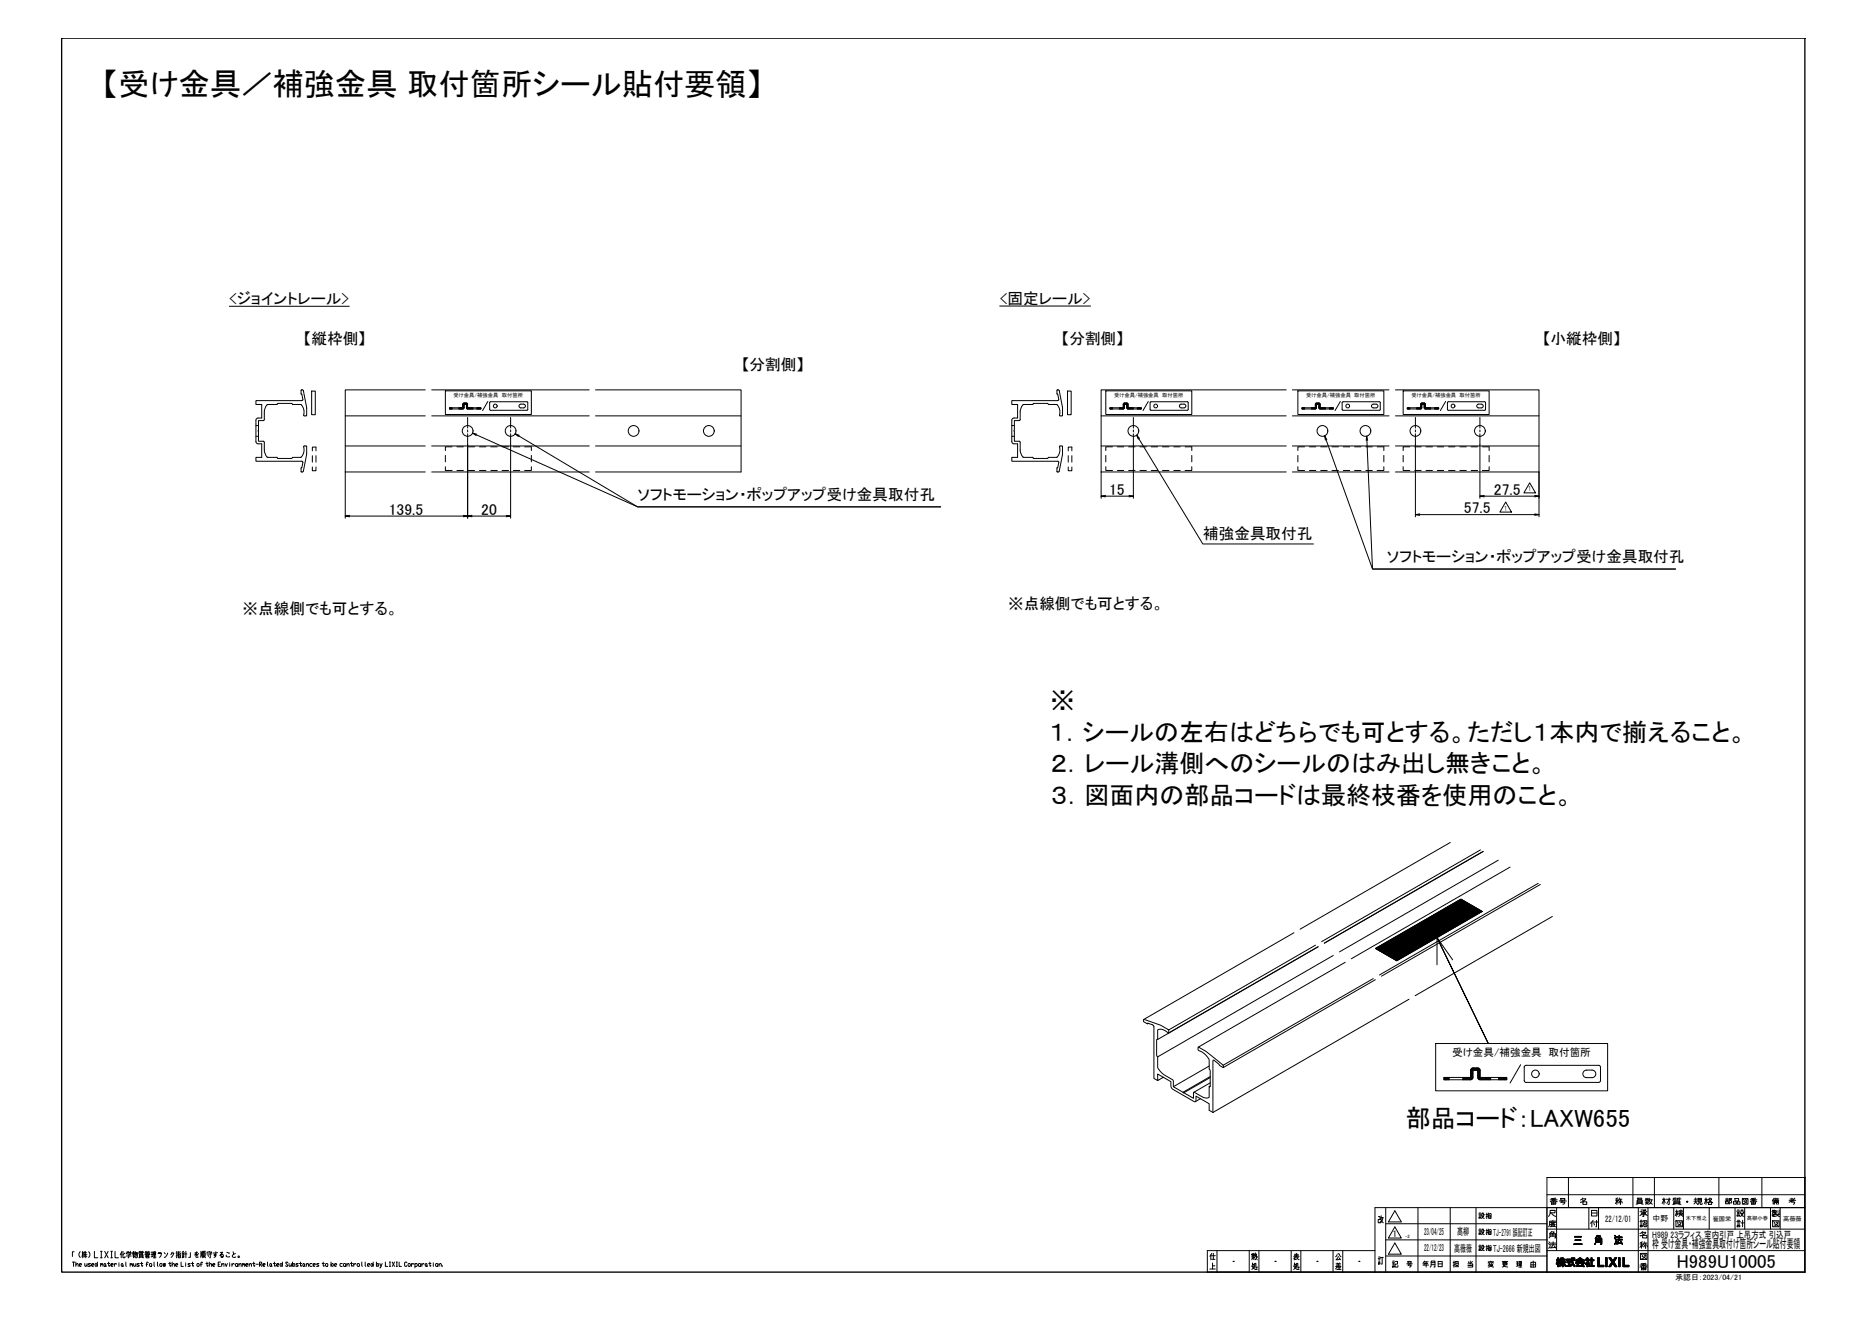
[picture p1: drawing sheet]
<svg xmlns="http://www.w3.org/2000/svg" width="841mm" height="594mm" viewBox="0 0 841 594" stroke-linecap="round" stroke-linejoin="round" font-family="sans-serif">
<!-- layer: TOS_WA -->
<path d="M28 17h785v556h-785zM813 530v43M544 573h269" fill="none" stroke="#000" stroke-width=".6"/>
<g fill="none" stroke="#000" stroke-width=".45">
<path d="M813 17h.1M697 538h116M707 530v14M736 530v14M745 530v14M774 530v14M794 530v14M813 530h.1M813 530h-116v43v-29h116h-194v29M621 548h1v1h-1v2h1v-1M622 549l1 2M622 548h1"/>
<path d="M622 548v1M623 548l-1 3M624 558h73M624 551h73M624 544v29M628 553l3 5h-6zM628 560l3 5h-6zM628 545l3 5h-6zM639 544v29M653 544v29M665 544v29M697 554h116"/>
<path d="M698 558v-2h3v2h-1M698 556h3M699 556v1M701 544v19M716 544v10M720 544v10M738 544v29M742 544v29M754 544v10M758 544v10M770 544v10M782 544v10"/>
<path d="M786 544v10M798 544v10M802 544v10M33 568h1M33 568v2M33 564v2M34 570l1-1v1M34 568v2M36 570v-1v1M36 564v1v1M37 564h1M37 564v3"/>
<path d="M37 566v-2v2M38 566v-1l1 1M38 565h1M38 564h1M38 564v1M38 569v1h1M38 564v3M39 569v1M40 564l1 1-1 1M41 569h-1l1 1h-1M41 570h1v-1h-1l1 1M43 564v3h1"/>
<path d="M43 569l1 1h-1zM44 568v2M45 564h1M45 567h1M45 569h1v1M45 569v1M46 564v3M46 569v1M47 569h1l-1 1zM47 564l2 3M48 570h.1M48 569h1"/>
<path d="M49 564l-2 3M49 568v2M50 564h1M50 567h1M50 570h1v-1h-1v1h1M50 564v3M52 569v1M52 564v3h1M53 569h-1v1M54 569h.1M54 569v1M55 564v3"/>
<path d="M55 569v1zM55 564l-1 1M55 564v2l1 1v-1M55 570h1M56 564l-1 1M57 568v2M57 565v-1h2v1M57 566h2M57 565h2l-1 2M57 564h1M58 564h.1M59 569v1"/>
<path d="M59 564h-1M59 569h1v1M60 564h1M60 564v1M60 564v3M60 569v1h1M60 565v1M61 564h1v2l-1 1M61 564v1M61 564v2M61 569v1M61 564v3"/>
<path d="M63 564h2M63 569h-1l1 1h-1M63 565h1v1h-1zM63 565h1M63 566h1M63 566v1M63 564v1M63 569h1M64 568v2M64 566l1 1M64 564v1M65 565h2"/>
<path d="M66 564h.1M66 565h1v1h-1zM66 566h1v1h-1zM66 564h-1M66 566h.1M66 569h1M66 564v1M67 564h.1M67 569h-1v1M67 564h-1M68 569v1h-1zM68 565h1"/>
<path d="M68 564h1M69 564v2M69 566h-1M69 567h1M69 566h1M69 564h1v1h-1zM69 565h1M69 568l1 2M70 564v3M71 568v2M71 565h2l-1 1M71 564h2"/>
<path d="M72 569h1v1h-1zM74 569v1v-1v1l1-1M74 564v1M76 564l-2 2M76 569h1M77 568v2M77 565v-1h1l-1 2M78 570v-1l1 1M78 564h-1M78 568v2M79 570h1v-1h-1v1h1M79 564h1"/>
<path d="M80 564v3M80 565l-1 1M80 564v1l1-1M80 565h1v2h-1zM80 566h1M81 564h-1M82 568v2h1M82 564h1M82 565h1M82 565v1M83 566h.1M83 566l-1 1"/>
<path d="M83 565h1M84 569h.1M84 569v1M84 564v3M86 569h-1l1 1h-1M86 564v2h-1M86 569h1M87 568v2M89 564l-1 1h1v1M89 569h1l-1 1zM89 564h-1M89 565l-1 1h1"/>
<path d="M90 569h1M91 564l-1 2M91 564v2M91 569v1M91 564h2M92 564v2zM92 565h.1M92 566l-1 1M92 564h.1M92 566l1 1M93 569h1M93 564h2"/>
<path d="M93 565h2M93 568v2h1M94 565v1M94 570l1-1v1M94 564h.1M94 568v2M95 564l-1 3M96 570h1v-1h-1v1h1M97 564v1h-1h1v1h-1M98 564h-2M98 569h1M99 564h1l-1 2 1-1v1"/>
<path d="M99 568h-1v2h1M100 570l1-1v1M100 569v1M101 569l1 1v-1M102 565v1h1M102 564l1 1M103 569h.1M103 569v1M104 569v1M105 564v1M106 569h-1l-1 1M106 565l-1 1h1"/>
<path d="M106 569h1v1h-1zM108 570v-1l1 1M108 569v1M109 569l1 1M109 569v1M110 569v1M111 570v-1v1M112 570l1-1v1M112 569v1M114 569h1M114 568v2h1M115 569h1"/>
<path d="M117 569h1v-1h-1v2M117 569l1 1M118 570h1v-1h-1l1 1M121 568v2M122 569v1zM122 570h1M123 569h1M124 568v2M125 570v-1v1M126 569l1 1h-1zM127 568v2M130 569h-1v1"/>
<path d="M130 569v1h1M131 569v1M132 568v2M132 569h1v1h-1zM134 569h-1l1 1h-1M135 569h1M135 568v2h1M137 569v1h-1zM137 570h.1M138 570l1-1v1M138 569v1M141 569h-1v1h1"/>
<path d="M141 570h1v-1h-1v1h1M144 569h-1l1 1h-1M145 569h1M146 568v2M147 569h1l-1 1zM149 568v2M150 569v1h-1zM151 570v-1v1M154 569h-1v1h1M155 569h1l-1 1zM156 570l1-1v1M156 569v1"/>
<path d="M158 569h1M158 568v2h1M159 569v1M160 569l-1 1M161 569h1v1h-1zM163 568v2M165 568v2M166 570v-1v1M167 569l1 1h-1zM168 568v2M170 568v2M170 569h1l-1 1z"/>
<path d="M171 569l1 1M172 569l-1 2M174 568v2h1M175 568h1M175 570h1M176 568v2M177 568l1 2M178 568l-1 2M179 568h.1M179 570h.1M179 568v2M180 568v2h1"/>
<path d="M183 569h-1v1h1M184 569h1v1h-1zM185 569v1M186 569l-1 1M187 569h1v1h-1M187 569v2M189 569v1h-1zM190 569v1M191 569l-1 1M192 569v1zM192 570h1M193 569h1"/>
<path d="M194 568v2M195 569h.1M195 569v1M196 569h1v1h-1zM198 570l1-1v1M198 569v1M199 570h.1M545 572h2M545 565v1M546 566h1M546 567h1M546 564l-1 3"/>
<path d="M546 570h1M546 569v3M547 564v3M548 563v10M555 568h.1M563 563v10M564 566h1M564 565h2v1M564 570l1 1 1 1M564 569h1l-1 3M564 569v1M564 567h.1"/>
<path d="M564 565v1M564 566h.1M564 564v1h1M565 567h.1M565 565v1v-1M565 565l1 1M565 567h1M566 564l-1 2-1 1M566 567h.1M566 571v-2h-1v2M567 563v10M574 568h.1"/>
<path d="M582 563v10M583 567v-1v1M583 566h2M583 570v1l2 1M583 569h1l-1 3M583 569v1M583 565h2M584 566l1 1M584 564v2h-1M584 567h-1M585 566l-1 1M585 571v-2h-1v2"/>
<path d="M586 563v10M593 568h.1M601 563v10M602 570h2M602 569h2M602 572h2M602 570v2M602 565v1M602 569h1M603 571h1M603 565l1 1M603 566l-1 1h2"/>
<path d="M603 569v1M603 571v1M603 567h1M603 569h.1M605 563v10M612 568h.1M619 563h-75v10M621 567h1M621 569h1h-1zM621 568h1M621 566h1M622 566h1"/>
<path d="M623 566l-1 3M624 566h73M697 563h116M701 567v1M701 569h.1M701 568v1M702 567v2M702 567h1l-1 4v-2h-1zM702 567v4M702 567v1M702 568v1M703 570h.1"/>
<path d="M703 567v2M703 568v1M703 567h1h1v1h-1h1v1v1l-1-1v2v-2l-1 1v-1v-1h1h-1zM703 567v1M703 569v1M703 568v2M704 567v1M704 568v1M704 567v4M705 567v1M705 568v2M705 568v1"/>
<path d="M705 569v1M705 570h.1M706 567h2h1v1h-1l1 3-1-2v-1h-2zM706 567v1M706 568h2l-1 1v1h1h-2h1v-1zM706 568v1M706 570h.1M707 567v1M707 568v2M707 568v1M707 570h.1M708 567v1"/>
<path d="M708 568v1M708 570h.1M708 567v2M708 567v3M709 567v1M709 568v2M709 567h.1M709 569v1M709 570h.1M709 570v1M710 568l2-1 2 1h-4zM710 569h4h-3v1h2l-1-1h1l1 2-4-1 1-1z"/>
<path d="M710 568h.1M710 569h.1M710 567v1M710 570h.1M711 569v1M711 567v1M711 568l1-1 1 1zM711 568h.1M711 570h.1M711 569h.1M711 567h.1M712 568h.1"/>
<path d="M712 569h.1M712 570h.1M712 567h.1M712 567v1M713 567v1M713 569v1M713 569h.1M713 570v1M714 568h.1M714 569h.1M714 570v1M714 567v1"/>
<path d="M714 569v1M715 567v1M715 569h.1M715 567h1l-1 1 1 1h-1v2v-2l-1 1 1-2h-1zM715 568v3M715 567v4M715 567v2M716 569h.1M716 567v1M716 570h.1M717 567v1M717 570h.1"/>
<path d="M717 567h1l-1 1v2h1h-2h1v-2h-1l1-1zM717 567v3M718 567v1M718 570h.1M720 567v3h2v1h-2zM720 567v4M721 570v1M722 570v1M723 567h1v4h-1zM723 567v4M724 567v4M725 567h1l1 1v-1h1l-1 1 1 3-1-2-2 2 1-3z"/>
<path d="M725 567h.1M725 570v1M725 569v2M726 567v1M726 569v1M726 567v3M726 568v1M727 568v1M727 567v3M727 569v1M727 567v1M728 569v2"/>
<path d="M728 567v1M728 570v1M728 567h.1M729 567h1v4h-1zM729 567v4M730 567v4M731 567h1v3h2v1h-3zM731 567v4M732 567v4M732 570v1M733 570v1M734 570v1"/>
<circle cx="108" cy="566" r=".4"/>
</g>
<!-- layer: TOS_S1 -->
<g fill="none" stroke="#000" stroke-width=".45">
<path d="M192 176h-36v37h36M194 176h71M201 176h38v11h-38zM268 176h66v37h-66M498 176h39v11h-39zM579 176h-83v37h83M582 176h44M585 176h38v11h-38zM629 176h64v37h-64M632 176h39v11h-39zM120 182h5h10a6 6 0 0 1 2 5h1v-4M120 182l-1 2v5h-3v5v5h3v5l1 2"/>
<path d="M138 183l-2-7v4h-21v2h3v6h-2l-1 1v10l1 1h2v6h-3v2h21v4v1l2-8v-4h-1a4 4 0 0 1-2 5h-10h-5M156 187h36M194 187h71M202 184h.1M203 184h-1h1M203 184h5M203 184h1h-1M203 184h-1M203 184h.1M204 184h-1M207 184h.1M208 184h-1h1"/>
<path d="M208 184h-1M208 184h.1M209 182h.1M209 184h.1M209 184h-1M209 182h1M209 182l-1 1M209 183h-1M209 183l-1 1M209 182l-1 2M209 182h-1M209 182h-1h1"/>
<path d="M210 182l-2 1M210 182h-1M210 182h.1M210 183h1l-1 1M210 182h-1v2M210 182v2M210 182h1M210 184h1M210 184h1h-1M211 182h-1M211 182l-1 1M211 182l-1 1h1"/>
<path d="M211 183h-1M211 183l-1 1 1-1M211 184h-1M211 184h5M211 182v2M211 184h.1M211 184h1M212 184h-1M212 184h.1M212 184h1M213 184h-1M213 184h.1"/>
<path d="M215 184h.1M215 184h1h-1M216 184h-1M216 184h.1M216 184h1h-1M216 184h1M217 184h-1M220 181l-3 4M221 181h16l1 3-17 1zM234 182h2a.8 .8 0 0 1 1 1 .8 .8 0 0 1-1 1l-2-1zM268 187h66M479 183v4h-2a4 4 0 0 0-1-5h-10h-1h-4l-1 2-1 5h-2v5v5h2l1 5 1 2h4h1h10a6 6 0 0 0 2-5h1v4l-2 8-1-1 1-4h-21v-2h2v-6h-2v-1v-10v-1h2v-6h-2v-2h20h1l-1-4h1l2 7"/>
<path d="M496 187h83M500 184h.1M500 184h6M501 184h-1M501 184h.1M504 184h1M504 184h.1M505 184h-1M505 184h.1M506 184h-1M506 182v2M506 182h.1"/>
<path d="M506 184h.1M507 182h1v2M507 182l-1 1M507 183h-1M507 183l-1 1M507 184h-1M507 182v2M507 182h-1M507 182h1h-1M507 182h.1M508 182h-2M508 183v1"/>
<path d="M508 182h.1M508 184h6M508 182h-1M508 182v1M508 183h.1M508 183v1v-1M508 184h.1M508 182v2M508 184h1M509 184h-1M509 184h1M510 184h.1"/>
<path d="M511 184h-1M511 184h.1M513 184h-1M513 184h.1M514 184h-1M514 184h.1M517 181l-2 4M518 181h17v3l-17 1zM532 182h1a.8 .8 0 0 1 1 1 .8 .8 0 0 1-1 1l-1-1zM582 187h44M586 184h.1M587 184h-1"/>
<path d="M587 184h-1h1M587 184h6M587 184h.1M588 184h-1M591 184h.1M592 184h-1M592 184h-1h1M592 184h.1M593 182v2M593 182h.1M593 184h.1M593 184h-6"/>
<path d="M593 182h1M593 184v-2h1v2M593 182v1M593 183h.1M593 183v1M593 183l-1 1M593 183l-1 1h1M594 182l-1 1M594 182h.1M594 182h-1M594 183h1l-1 1M594 182h1"/>
<path d="M594 184h1M595 182h-1M595 182v2h6h-1M595 184h5M595 182l-1 1M595 182l-1 1h1M595 183h-1M595 183l-1 1 1-1M595 184h-1M595 184h.1M596 184h-1M596 184h.1"/>
<path d="M596 184h1M597 184h-1M597 184h.1M599 184h.1M599 184h1h-1M600 184h-1M600 184h.1M600 184h1M601 184h-1M604 181l-3 4M605 181h16l1 3-17 1zM618 182h2a.8 .8 0 0 1 1 1 .8 .8 0 0 1-1 1l-2-1z"/>
<path d="M629 187h64M634 184h.1M634 184h6M634 184h1M635 184h-1M635 184h.1M638 184h1M638 184h.1M639 184h-1M639 184h.1M640 184h-1M640 184h-6"/>
<path d="M640 182v2M640 182h.1M640 184h.1M640 182h2M640 182v1M640 183h.1M640 183v1M641 182h-1M641 182l-1 1M641 182h1h-1M641 182h.1M642 182h-2v2"/>
<path d="M642 183v1M642 182v2M642 182h.1M642 184h6M642 182h-1M642 184h1h-1M642 182v1M642 183h.1M642 183v1v-1M642 184h.1M643 184h-1M643 184h.1"/>
<path d="M644 184h-1M644 184h.1M646 184h1M646 184h.1M647 184h-1M647 184h.1M648 184h-1M648 184h.1M651 181l-2 4M652 181h17v3l-17 1zM665 182h2a.8 .8 0 0 1 1 1 .8 .8 0 0 1-1 1l-2-1zM141 210v2h1v-2"/>
<path d="M141 203v-2h1v2M141 205v3M142 205v3M156 201h36M194 213h71M194 201h71M201 210v2h3M201 205v3M204 201h-3v2M206 212h3M206 201h3M211 212h3"/>
<path d="M211 201h3M216 212h3M216 201h3M221 212h3M221 201h3M226 212h3M226 201h3M231 212h3M231 201h3M236 201h3v2M239 210v2h-3M239 205v3"/>
<path d="M268 201h66M481 210v2h2v-2M481 203v-2h2v2M481 205v3M483 205v3M496 201h83M498 210v2h3M498 205v3M501 201h-3v2M503 212h3M503 201h3M508 212h3"/>
<path d="M508 201h3M513 212h3M513 201h3M519 212h2M519 201h2M524 212h3M524 201h3M529 212h3M529 201h3M534 201h3v2M537 210v2h-3M537 205v3"/>
<path d="M582 213h44M582 201h44M585 210v2h3M585 205v3M588 201h-3v2M590 212h3M590 201h3M595 212h3M595 201h3M600 212h3M600 201h3M605 212h3"/>
<path d="M605 201h3M610 212h3M610 201h3M615 212h3M615 201h3M620 201h3v2M623 210v2h-3M623 205v3M629 201h64M632 210v2h3M632 205v3M635 201h-3v2"/>
<path d="M637 212h3M637 201h3M642 212h3M642 201h3M647 212h3M647 201h3M653 212h2M653 201h2M658 212h3M658 201h3M663 212h3M663 201h3"/>
<path d="M668 201h3v2M671 210v2h-3M671 205v3M653 379l-67 40M667 383l-72 41M668 384l-71 41M675 387l-72 42M680 391l-71 41M693 398l-72 41M694 398l-72 42M632 420l-9 9M633 419l-10 10"/>
<path d="M634 419l-11 10 11-10M635 418l-11 12M636 418l-12 12M636 417l-12 13M637 417l-13 13M638 417l-14 13M639 416l-14 14M640 416l-15 14 14-14M641 415l-16 15M642 414l-17 17M643 414l-17 17M644 413l-18 18"/>
<path d="M645 413l-19 18M646 412l-19 19M647 412l-20 19M648 411l-21 20 20-20M649 410l-22 22M650 410l-22 22M650 409l-22 23M651 409l-23 23M652 409l-24 23M652 408l-24 24M653 419l11-11-12 12M653 408l-25 24"/>
<path d="M654 407l-25 25M655 407l-26 26 25-26M656 406l-27 27M656 406l-26 26M657 406l-27 26M658 405l-27 27M658 405l-26 26M659 405l-26 25M659 405l-25 25M659 405l-24 25M659 406l-22 23M660 406l-23 22"/>
<path d="M660 406l-22 22M660 406l-21 21M660 406l-20 21M661 414l5-5-6 6M661 407l-19 18M661 407l-18 18M661 407l-17 17M662 407l-17 17M662 407l-17 16M662 407l-16 16M662 408l-14 14M663 408l-14 14"/>
<path d="M663 408l-14 13M663 408l-13 13M663 408l-12 12M663 408l-11 12M664 408l-11 11M664 408l-10 10M664 409l-9 9M665 409l-9 8M665 409l-8 8M665 409l-7 7M665 409l-6 7M666 409l-7 6"/>
<path d="M666 410l-5 4M666 411l1-1-2 2M666 410l-4 4M666 410l-3 3M667 410l-4 3M667 410l-3 3M667 411v-1v1M667 410l-2 2M668 410l-1 1M699 413l-61 35M583 420l-68 39M593 426l-67 38"/>
<path d="M601 430l-80 46 1 5 2 3 4 2 1 3 16-9M606 433l-66 39M620 427l38-22 10 6-39 22zM620 427h.1M621 426l-1 1M622 426l-2 1M622 426l-2 2M623 425l-3 3M624 425l-3 3M624 424l-3 4M625 424l-4 4M626 424l-5 4"/>
<path d="M626 423l-5 5M627 423l-5 5M628 422l-6 6 6-5M629 422l-7 7M630 421l-8 8M631 420l-8 9M636 429l23-23-24 23M641 426l20-20-20 20M647 422l15-15-15 16M654 432l-7-10v13M619 441l-68 39M620 441l-69 40"/>
<path d="M635 450l-89 51M517 461h.1M521 468l1-4h2l2 1v-1l-3-2-8-3v1l5 2v24l1 1M526 465l68-39-73 42v7v1M647 470h77v21h-77zM670 470l-23-48 23 48M685 480l-5 8M524 485l-3 2v-3l6 3v2l1 2 10 5h1v-2l6 3v3l1 1M541 495l-3 1M545 489v5h-1h-2l-4-2v3l-5-3M545 485l-12 7-4-3M545 485l-12 7"/>
<path d="M545 489v-12l-2-2-3-2v-1l3 2 8 6v1l-5-3v23M545 488l-7 4M650 485h.1M651 485l-1 1M651 485h-1v1h1M651 486h11M652 485l-1 1M653 485l-2 1M653 485l-1 1M653 486h-1M653 486h.1M653 485v1"/>
<path d="M659 485v1l1-1M659 485h.1M659 485v1M660 485l-1 1M661 485l-1 1M662 485l-1 1M663 481l-1 1M663 486h.1M664 485l-2 1M664 483l-2 1M664 484l-2 1M664 484l-3 2"/>
<path d="M664 481h2M664 481l-1 1-1 3h-11M664 481l-2 1M664 481l-2 2M665 481l-3 2M665 481l-1 1M666 485l1 1M666 482h-2v3M666 482v3M666 481l1 1M666 481l-1 1M666 481v1"/>
<path d="M667 482h-1M667 482l-1 1M667 483l-1 1M667 484l-1 1M667 485l-1 1M667 485h11M667 486h11M667 482v3M668 485l-1 1M669 485l-1 1M670 485l-1 1M671 485l-1 1"/>
<path d="M671 486v-1l-1 1M671 486h.1M675 485v1M676 485l-1 1M677 485l-1 1M678 485l-2 1M678 485l-1 1M678 485h1v1h-1M679 485l-2 1M679 485l-1 1M679 486h-1M679 486h.1"/>
<path d="M687 480h33l1 1v6l-1 1h-33v-1zM714 482h3a1.7 1.7 0 0 1 2 2 1.7 1.7 0 0 1-2 1h-2a1.7 1.7 0 0 1-2-1 1.7 1.7 0 0 1 1-2z"/>
<circle cx="211" cy="194" r="2.4"/>
<circle cx="223" cy="183" r=".8"/>
<circle cx="230" cy="194" r="2.4"/>
<circle cx="285" cy="194" r="2.4"/>
<circle cx="319" cy="194" r="2.4"/>
<circle cx="511" cy="194" r="2.4"/>
<circle cx="521" cy="183" r=".8"/>
<circle cx="596" cy="194" r="2.4"/>
<circle cx="607" cy="183" r=".8"/>
<circle cx="615" cy="194" r="2.4"/>
<circle cx="638" cy="194" r="2.4"/>
<circle cx="655" cy="183" r=".8"/>
<circle cx="667" cy="194" r="2.4"/>
<circle cx="692" cy="484" r="1.7"/>
</g>
<!-- layer: TOS_M1 -->
<g fill="none" stroke="#000" stroke-width=".45">
<path d="M103 138h54M450 138h41M140 176h2v11h-2zM481 176h2v11h-2zM156 213v20M211 200v33M230 200v33M496 213v11M511 200v24M638 200v33M667 200v24M689 217l3 5h-6z"/>
<path d="M693 213v20M157 232h52M213 232h15M498 223h11M640 232h51M669 223h22M678 226l3 5h-5z"/>
</g>
<!-- layer: TOS_K2 -->
<path d="M115 197h1M115 192h1M456 197h1M456 192h1" fill="none" stroke="#000" stroke-width=".45"/>
<!-- layer: 0 -->
<g fill="none" stroke="#000" stroke-width=".45">
<path d="M213 195l74 33h137h-137l-55-33M215 196l-2-1 1 1M234 196l-2-1 2 2M512 196l30 49h50M513 197l-1-1 1 2M597 196l21 60h137h-137l-2-60M598 198l-1-2v2M616 198v-2l-1 2M156 232h1M157 232h-1l1 1M209 232h2l-2 1M209 232h4"/>
<path d="M213 232h-2l2 1M228 232h2l-2 1M228 232h2M496 223h2M498 223h-2l2 1M509 223h2l-2 1M509 223h2M638 232h2M640 231l-2 1h2M667 223h2M669 223h-2l2 1M691 223h2l-2 1"/>
<path d="M691 231l2 1h-2M691 223h2M691 232h2"/>
</g>
<!-- layer: TOS_K3 -->
<g fill="none" stroke="#000" stroke-width=".45">
<path d="M211 188v5M211 194v1M211 195v5M230 188v5M230 194v1M230 195v5M511 188v5M511 194v1M511 195v5M638 188v5M638 194v1M638 195v5"/>
<path d="M667 188v5M667 194v1M667 195v5"/>
</g>
<text font-size="14.1" x="46" y="43">【受け金具／補強金具 取付箇所シール貼付要領】</text>
<g font-size="11.3">
<text x="473" y="319">※</text>
<text x="473" y="334">１．シールの左右はどちらでも可とする。ただし１本内で揃えること。</text>
<text x="473" y="348">２．レール溝側へのシールのはみ出し無きこと。</text>
<text x="473" y="362">３．図面内の部品コードは最終枝番を使用のこと。</text>
<text x="633" y="507">部品コード：LAXW655</text>
</g>
<text font-size="8.5" x="755" y="571">H989U10005</text>
<text font-size="7.5" x="708" y="562">三 角 法</text>
<g font-size="7">
<text x="103" y="137">&lt;ジョイントレール&gt;</text>
<text x="450" y="137">&lt;固定レール&gt;</text>
<text x="137" y="155">【縦枠側】</text>
<text x="478" y="155">【分割側】</text>
<text x="695" y="155">【小縦枠側】</text>
<text x="334" y="167">【分割側】</text>
<text x="287" y="225">ソフトモーション・ポップアップ受け金具取付孔</text>
<text x="500" y="223">15</text>
<text x="673" y="223">27.5</text>
<text x="175" y="232">139.5</text>
<text x="217" y="232">20</text>
<text x="659" y="231">57.5</text>
<text x="542" y="243">補強金具取付孔</text>
<text x="625" y="253">ソフトモーション・ポップアップ受け金具取付孔</text>
<text x="454" y="274">※点線側でも可とする。</text>
<text x="109" y="276">※点線側でも可とする。</text>
</g>
<g font-size="6.6">
<text x="738" y="549">承</text>
<text x="754" y="549">検</text>
<text x="781" y="549">設</text>
<text x="797" y="549">製</text>
<text x="696" y="554">度</text>
<text x="715" y="554">付</text>
<text x="738" y="554">認</text>
<text x="781" y="554">計</text>
<text x="738" y="573">番</text>
</g>
<g font-size="6.2">
<text x="697" y="544">番号</text>
<text x="711" y="544">名 称</text>
<text x="736" y="544">員数</text>
<text x="748" y="544">材質・規格</text>
<text x="776" y="544">部品図番</text>
<text x="797" y="544">備 考</text>
<text x="696" y="549">尺</text>
<text x="754" y="554">図</text>
<text x="797" y="554">図</text>
<text x="696" y="563">法</text>
<text x="738" y="563">称</text>
<text x="738" y="559">名</text>
</g>
<g font-size="5.7">
<text x="665" y="550">設指</text>
<text x="716" y="549">日</text>
<text x="665" y="557">設指</text>
<text x="665" y="564">設指</text>
<text x="738" y="568">図</text>
<text x="626" y="572">記 号</text>
<text x="640" y="572">年月日</text>
<text x="653" y="572">担 当</text>
<text x="669" y="572">変 更 理 由</text>
</g>
<text font-size="5.6" x="744" y="562">枠 受け金具・補強金具取付け箇所シール貼付要領</text>
<text font-size="4.8" x="654" y="476">受け金具/補強金具 取付箇所</text>
<g font-size="4.5">
<text x="642" y="556">23/04/25</text>
<text x="656" y="556">髙柳</text>
<text x="673" y="557">TJ-2791 誤記訂正</text>
<text x="642" y="564">22/12/23</text>
<text x="655" y="564">高薇薇</text>
<text x="673" y="564">TJ-2666 新規出図</text>
</g>
<g font-size="4.2">
<text x="723" y="550">22/12/01</text>
<text x="627" y="557">1</text>
<text x="744" y="557">H989 23ラフィス 室内引戸 上吊方式 引込戸</text>
</g>
<g font-size="3.5">
<text x="744" y="550">中野</text>
<text x="755" y="577">承認日：2023/04/21</text>
</g>
<g font-size="3.3">
<text x="688" y="221">１</text>
<text x="678" y="230">１</text>
</g>
<g font-size="2.8">
<text x="772" y="550">崔国栄</text>
<text x="803" y="550">高薇薇</text>
</g>
<g font-size="2.4">
<text x="204" y="179">受け金具/補強金具 取付箇所</text>
<text x="502" y="179">受け金具/補強金具 取付箇所</text>
<text x="588" y="179">受け金具/補強金具 取付箇所</text>
<text x="636" y="179">受け金具/補強金具 取付箇所</text>
<text x="759" y="550">木下雅之</text>
<text x="787" y="550">髙柳小春</text>
</g>
<text font-size="2.1" x="633" y="557">-2</text>
</svg>
